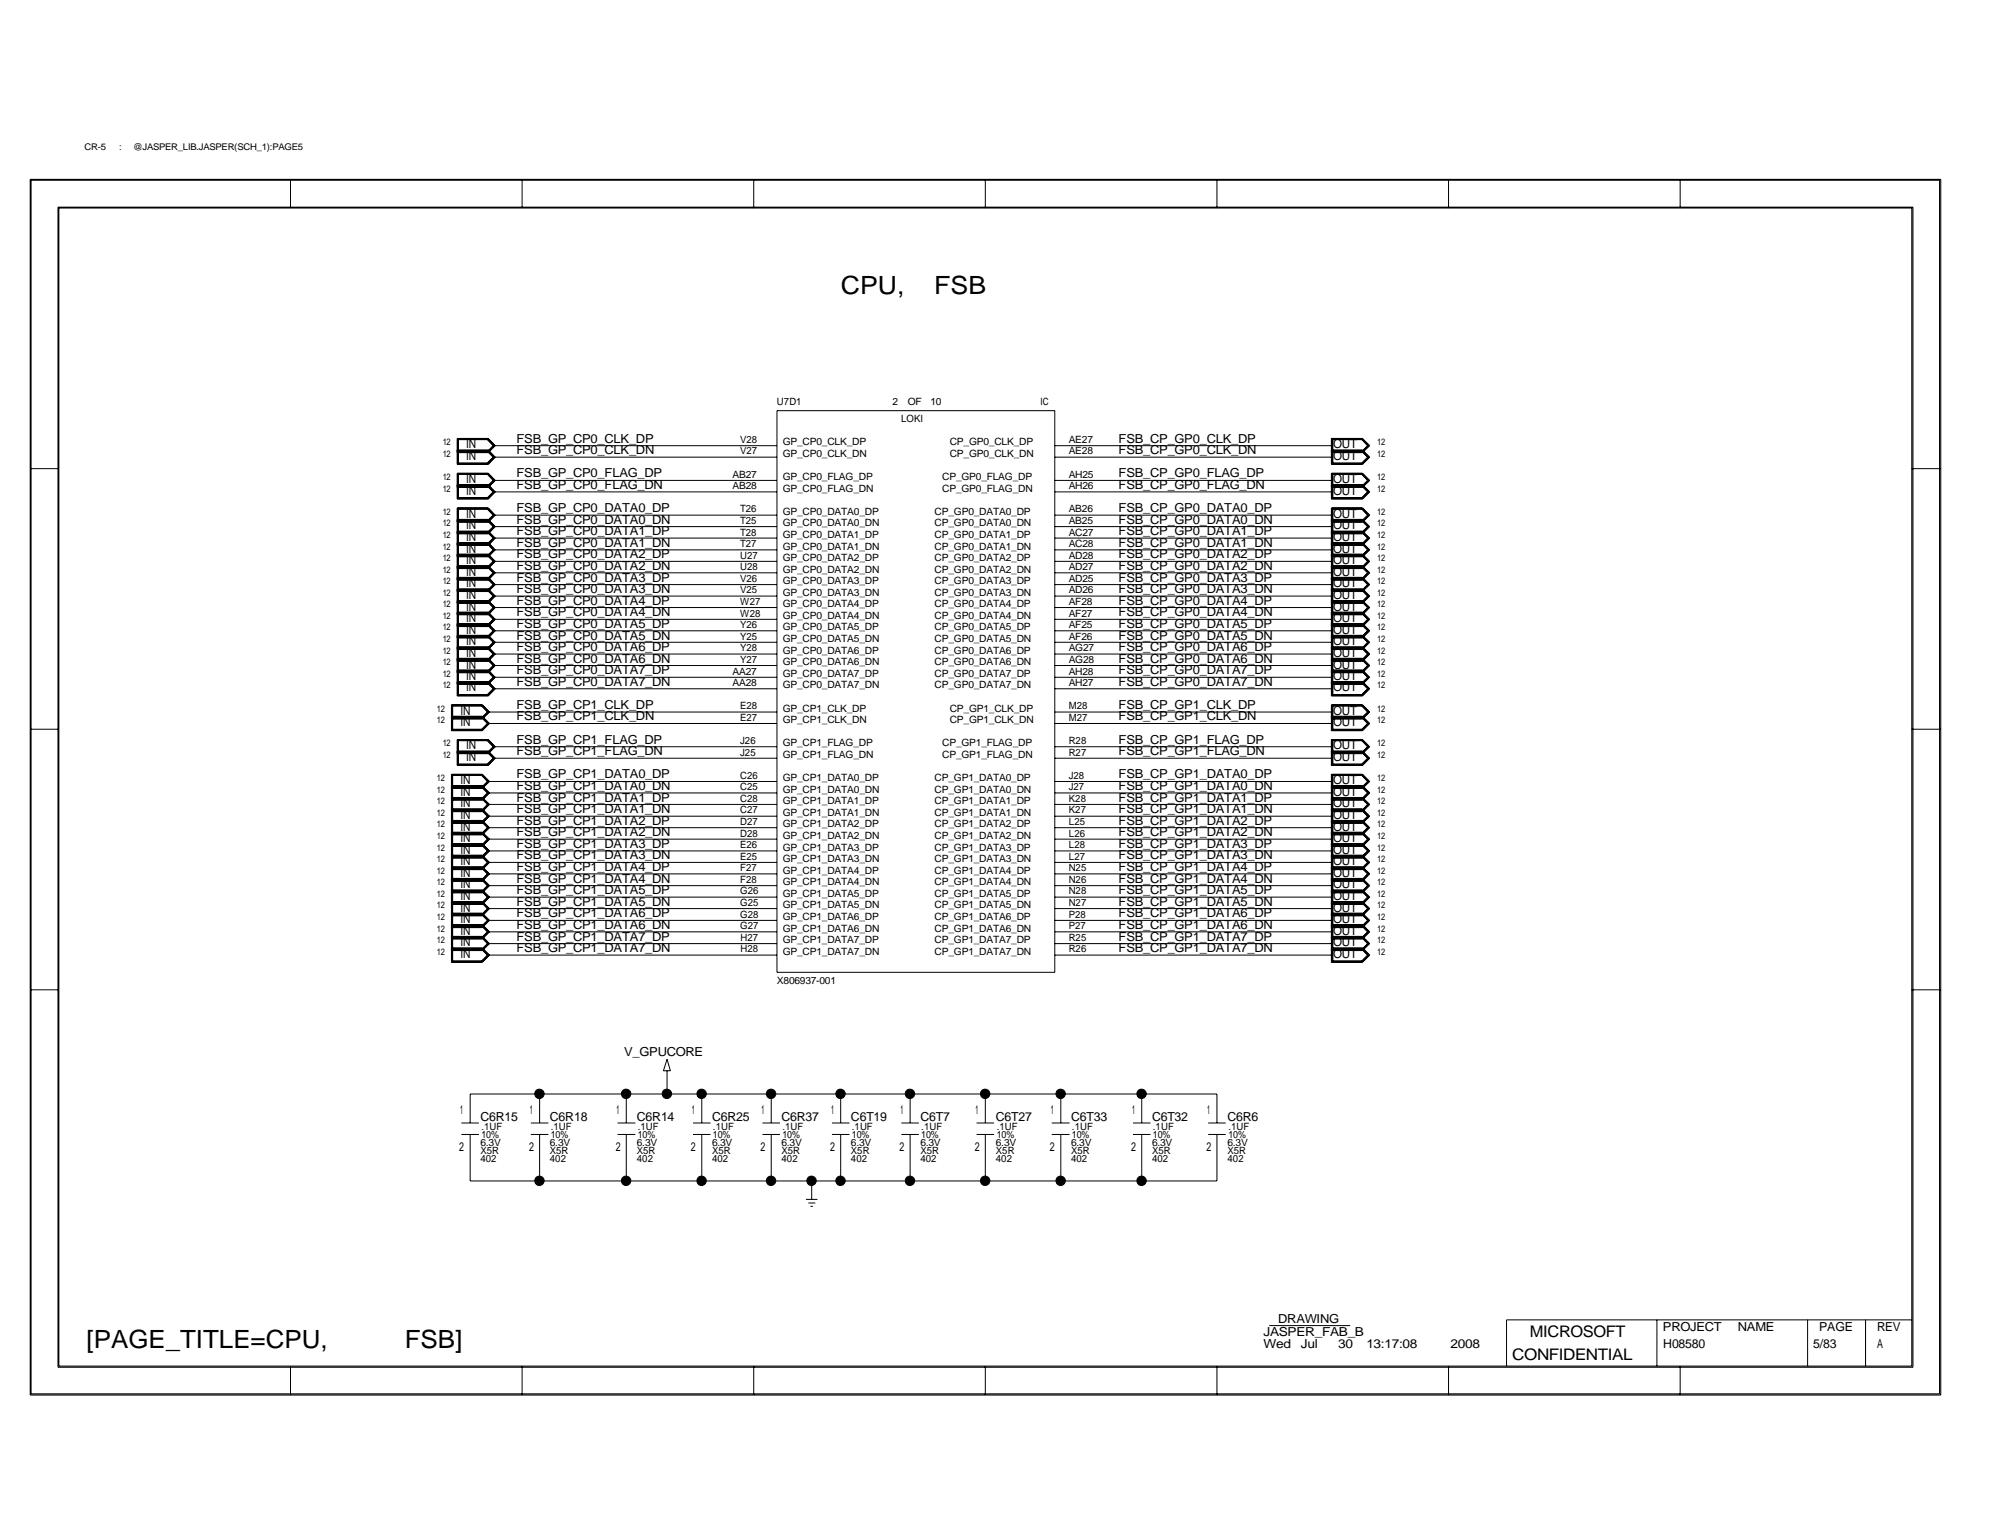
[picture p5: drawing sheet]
<svg xmlns="http://www.w3.org/2000/svg" width="279mm" height="216mm" viewBox="0 0 279 216" stroke-linecap="round" stroke-linejoin="round" font-family="sans-serif">
<g fill="none" stroke="#000" stroke-width=".14">
<path d="M4.2 25.1h267.9v170.5h-267.9zM4.4 25.3h267.5v170.1h-267.5zM8.1 29h260.1v162.7h-260.1zM8.3 29.2h259.7v162.3h-259.7zM40.7 25.1v4.1M73.2 25.1v4.1M105.7 25.1v4.1M138.1 25.1v4.1M170.6 25.1v4.1M203.1 25.1v4.1M235.5 25.1v4.1M108.9 57.6h39v78.7h-39z"/>
<path d="M4.2 65.7h4.1M64.1 63.1h4.4l.9 1-.9 1h-4.4v-3.6h4.4l.9 1-.9 1h-4.4M64.1 79.3h4.4l.9 1-.9 1h-4.4M64.1 73.2h4.4l.9-1-.9-1h-4.4v26.4h4.4l.9-1-.9-1.1h-4.4M64.1 67.9h4.4l.9 1.1-.9 1h-4.4v-3.7h4.4l.9 1.1-.9 .9h-4.4M64.1 72.8h4.4l.9 1-.9 1h-4.4M64.1 77.7h4.4l.9 1-.9 1h-4.4M64.1 76.1h4.4l.9 1-.9 1h-4.4M64.1 74.5h4.4l.9 .9-.9 1.1h-4.4M64.1 63.2h4.3l.9 .9-.9 .9h-4.3v-3.5h4.3l.9 1-.9 .9h-4.3M64.1 79.4h4.3l.9 .9-.9 1h-4.3M64.1 73.2h4.3l.9-1-.9-1h-4.3v26.3h4.3l.9-.9-.9-1h-4.3"/>
<path d="M64.1 68h4.3l.9 1-.9 .9h-4.3v-3.5h4.3l.9 1-.9 .9h-4.3M64.1 72.9h4.3l.9 .9-.9 1h-4.3M64.1 77.8h4.3l.9 .9-.9 .9h-4.3M64.1 76.1h4.3l.9 1-.9 .9h-4.3M64.1 74.5h4.3l.9 .9-.9 1h-4.3M64.2 63.2h4.2l.9 .9-.9 .9h-4.2v-3.4h4.2l.9 .9-.9 .8h-4.2M64.2 79.5h4.2l.9 .8-.9 .9h-4.2M64.2 73.1h4.2l.9-.9-.9-.9h-4.2v26.2h4.2l.9-.9-.9-.9h-4.2M64.2 68.1h4.2l.9 .9-.9 .8h-4.2v-3.3h4.2l.9 .9-.9 .8h-4.2M64.2 72.9h4.2l.9 .9-.9 .9h-4.2M64.2 77.8h4.2l.9 .9-.9 .9h-4.2M64.2 76.2h4.2l.9 .9-.9 .8h-4.2"/>
<path d="M64.2 74.6h4.2l.9 .8-.9 .9h-4.2M64.3 63.3h4M64.3 79.5h4M64.3 68.2h4M64.3 74.6h4M64.3 73h4M64.3 77.9h4M64.3 76.2h4M68.3 63.3l.8 .8M68.3 68.2l.8 .8M68.3 77.9l.8 .8M68.3 76.2l.8 .9"/>
<path d="M68.3 74.6l.8 .8M68.3 73l.8 .8M68.3 79.5l.8 .8M69.1 62.5l-.8-.9h-4v3.3h4l.8-.8M69.1 62.5h39.8M69.1 64.1h39.8M69.1 72.2l-.8-.8h-4v26h4l.8-.8M69.1 67.4l-.8-.9h-4v3.3h4l.8-.8M69.1 67.4h39.8M69.1 69h39.8M69.1 62.5l-.8 .8M69.1 67.4l-.8 .8"/>
<path d="M69.1 73.8h39.8M69.1 72.2l-.8 .8M69.1 72.2h39.8M69.1 78.7l-.8 .8M69.1 78.7h39.8M69.1 77.1l-.8 .8M69.1 77.1h39.8M69.1 75.4l-.8 .8M69.1 75.4h39.8M69.1 73.8l-.8 .8M147.9 62.5h39M147.9 64.1h39"/>
<path d="M147.9 67.4h39M147.9 69h39M147.9 73.8h39M147.9 72.2h39M147.9 78.7h39M147.9 77.1h39M147.9 75.4h39M186.6 63.1h4.4l1 1-1 1h-4.4v-3.6h4.4l1 1-1 1h-4.4M186.6 67.9h4.4l1 1.1-1 1h-4.4v-3.7h4.4l1 1.1-1 .9h-4.4M186.6 73.2h4.4l1-1-1-1h-4.4v26.4h4.4l1-1-1-1.1h-4.4M186.6 79.3h4.4l1 1-1 1h-4.4M186.6 72.8h4.4l1 1-1 1h-4.4"/>
<path d="M186.6 77.7h4.4l1 1-1 1h-4.4M186.6 76.1h4.4l1 1-1 1h-4.4M186.6 74.5h4.4l1 .9-1 1.1h-4.4M186.7 63.2h4.3l.9 .9-.9 .9h-4.3v-3.5h4.3l.9 1-.9 .9h-4.3M186.7 68h4.3l.9 1-.9 .9h-4.3v-3.5h4.3l.9 1-.9 .9h-4.3M186.7 73.2h4.3l.9-1-.9-1h-4.3v26.3h4.3l.9-.9-.9-1h-4.3M186.7 79.4h4.3l.9 .9-.9 1h-4.3M186.7 72.9h4.3l.9 .9-.9 1h-4.3M186.7 77.8h4.3l.9 .9-.9 .9h-4.3M186.7 76.1h4.3l.9 1-.9 .9h-4.3M186.7 74.5h4.3l.9 .9-.9 1h-4.3M186.8 63.2h4.1l.9 .9-.9 .9h-4.1v-3.4h4.1l.9 .9-.9 .8h-4.1"/>
<path d="M186.8 68.1h4.1l.9 .9-.9 .8h-4.1v-3.3h4.1l.9 .9-.9 .8h-4.1M186.8 73.1h4.1l.9-.9-.9-.9h-4.1v26.2h4.1l.9-.9-.9-.9h-4.1M186.8 79.5h4.1l.9 .8-.9 .9h-4.1M186.8 72.9h4.1l.9 .9-.9 .9h-4.1M186.8 77.8h4.1l.9 .9-.9 .9h-4.1M186.8 76.2h4.1l.9 .9-.9 .8h-4.1M186.8 74.6h4.1l.9 .8-.9 .9h-4.1M186.9 63.3h4M186.9 61.6h4l.8 .9-.8 .8 .8 .8-.8 .8h-4zM186.9 66.5h4l.8 .9-.8 .8 .8 .8-.8 .8h-4zM186.9 79.5h4M186.9 68.2h4"/>
<path d="M186.9 74.6h4M186.9 73h4M186.9 77.9h4M186.9 76.2h4M190.9 73l.8-.8-.8-.8h-4v26h4l.8-.8-.8-.8M190.9 79.5l.8 .8-.8 .9M190.9 73l.8 .8-.8 .8M190.9 74.6l.8 .8-.8 .8M190.9 76.2l.8 .9-.8 .8M190.9 77.9l.8 .8-.8 .8M268 65.7h4.1M64.1 82.5h4.4l.9 1.1-.9 1h-4.4"/>
<path d="M64.1 80.9h4.4l.9 1.1-.9 .9h-4.4M64.1 84.2h4.4l.9 1-.9 1h-4.4M64.1 85.8h4.4l.9 1-.9 1h-4.4M64.1 87.4h4.4l.9 1-.9 1.1h-4.4M64.1 90.7h4.4l.9 1-.9 1h-4.4M64.1 89.1h4.4l.9 .9-.9 1.1h-4.4M64.1 92.3h4.4l.9 1-.9 1h-4.4M64.1 93.9h4.4l.9 1.1-.9 .9h-4.4M64.1 82.6h4.3l.9 1-.9 .9h-4.3M64.1 81h4.3l.9 1-.9 .9h-4.3M64.1 84.2h4.3l.9 1-.9 .9h-4.3M64.1 85.9h4.3l.9 .9-.9 1h-4.3"/>
<path d="M64.1 87.5h4.3l.9 .9-.9 1h-4.3M64.1 90.8h4.3l.9 .9-.9 .9h-4.3M64.1 89.1h4.3l.9 .9-.9 1h-4.3M64.1 92.4h4.3l.9 .9-.9 .9h-4.3M64.1 94h4.3l.9 1-.9 .9h-4.3M64.2 82.7h4.2l.9 .9-.9 .9h-4.2M64.2 81.1h4.2l.9 .9-.9 .8h-4.2M64.2 84.3h4.2l.9 .9-.9 .9h-4.2M64.2 85.9h4.2l.9 .9-.9 .9h-4.2M64.2 87.5h4.2l.9 .9-.9 .9h-4.2M64.2 90.8h4.2l.9 .9-.9 .9h-4.2M64.2 89.2h4.2l.9 .8-.9 .9h-4.2"/>
<path d="M64.2 92.4h4.2l.9 .9-.9 .9h-4.2M64.2 94.1h4.2l.9 .9-.9 .8h-4.2M64.3 81.2h4M64.3 84.4h4M64.3 82.8h4M64.3 86h4M64.3 87.6h4M64.3 89.2h4M64.3 92.5h4M64.3 90.9h4M64.3 94.1h4M64.3 95.8h4"/>
<path d="M68.3 99.8l-.8-.8h-4v3.2h4l.8-.8M68.3 99.8h40.6M68.3 86l.8 .8M68.3 84.4l.8 .8M68.3 82.8l.8 .8M68.3 81.2l.8 .8M68.3 87.6l.8 .8M68.3 94.1l.8 .9M68.3 92.5l.8 .8M68.3 90.9l.8 .8M68.3 89.2l.8 .8M68.3 95.8l.8 .8"/>
<path d="M68.3 99.8l-.8 .8M69.1 80.3h39.8M69.1 83.6h39.8M69.1 82h39.8M69.1 85.2h39.8M69.1 86.8h39.8M69.1 88.4h39.8M69.1 91.7h39.8M69.1 90h39.8M69.1 93.3h39.8M69.1 95h39.8M69.1 96.6h39.8"/>
<path d="M69.1 80.3l-.8 .9M69.1 86.8l-.8 .8M69.1 85.2l-.8 .8M69.1 83.6l-.8 .8M69.1 82l-.8 .8M69.1 88.4l-.8 .8M69.1 95l-.8 .8M69.1 93.3l-.8 .8M69.1 91.7l-.8 .8M69.1 90l-.8 .9M147.9 80.3h39M147.9 83.6h39"/>
<path d="M147.9 82h39M147.9 85.2h39M147.9 86.8h39M147.9 88.4h39M147.9 91.7h39M147.9 90h39M147.9 93.3h39M147.9 95h39M147.9 96.6h39M147.9 99.8h39M186.6 82.5h4.4l1 1.1-1 1h-4.4M186.6 80.9h4.4l1 1.1-1 .9h-4.4"/>
<path d="M186.6 84.2h4.4l1 1-1 1h-4.4M186.6 85.8h4.4l1 1-1 1h-4.4M186.6 87.4h4.4l1 1-1 1.1h-4.4M186.6 90.7h4.4l1 1-1 1h-4.4M186.6 89.1h4.4l1 .9-1 1.1h-4.4M186.6 92.3h4.4l1 1-1 1h-4.4M186.6 93.9h4.4l1 1.1-1 .9h-4.4M186.7 82.6h4.3l.9 1-.9 .9h-4.3M186.7 81h4.3l.9 1-.9 .9h-4.3M186.7 84.2h4.3l.9 1-.9 .9h-4.3M186.7 85.9h4.3l.9 .9-.9 1h-4.3M186.7 87.5h4.3l.9 .9-.9 1h-4.3"/>
<path d="M186.7 90.8h4.3l.9 .9-.9 .9h-4.3M186.7 89.1h4.3l.9 .9-.9 1h-4.3M186.7 92.4h4.3l.9 .9-.9 .9h-4.3M186.7 94h4.3l.9 1-.9 .9h-4.3M186.8 82.7h4.1l.9 .9-.9 .9h-4.1M186.8 81.1h4.1l.9 .9-.9 .8h-4.1M186.8 84.3h4.1l.9 .9-.9 .9h-4.1M186.8 85.9h4.1l.9 .9-.9 .9h-4.1M186.8 87.5h4.1l.9 .9-.9 .9h-4.1M186.8 90.8h4.1l.9 .9-.9 .9h-4.1M186.8 89.2h4.1l.9 .8-.9 .9h-4.1M186.8 92.4h4.1l.9 .9-.9 .9h-4.1"/>
<path d="M186.8 94.1h4.1l.9 .9-.9 .8h-4.1M186.9 99h4l.8 .8-.8 .8 .8 .8-.8 .8h-4zM186.9 81.2h4M186.9 84.4h4M186.9 82.8h4M186.9 86h4M186.9 87.6h4M186.9 89.2h4M186.9 92.5h4M186.9 90.9h4M186.9 94.1h4M186.9 95.8h4"/>
<path d="M190.9 82.8l.8 .8-.8 .8M190.9 81.2l.8 .8-.8 .8M190.9 84.4l.8 .8-.8 .8M190.9 86l.8 .8-.8 .8M190.9 87.6l.8 .8-.8 .8M190.9 90.9l.8 .8-.8 .8M190.9 89.2l.8 .8-.8 .9M190.9 92.5l.8 .8-.8 .8M190.9 94.1l.8 .9-.8 .8M4.2 102.2h4.1M63.3 100.4h4.3l1 1-1 1h-4.3v-3.6h4.3l1 1-1 1h-4.3M63.3 110.5h4.3l1-.9-1-1.1h-4.3v26.4h4.3l1-1-1-1h-4.3"/>
<path d="M63.3 110.2h4.3l1 1-1 1h-4.3M63.3 111.8h4.3l1 1-1 1h-4.3M63.3 115h4.3l1 1-1 1.1h-4.3M63.3 113.4h4.3l1 1-1 1h-4.3M63.3 116.7h4.3l1 .9-1 1.1h-4.3M63.3 118.3h4.3l1 1-1 1h-4.3M63.3 119.9h4.3l1 1-1 1h-4.3M63.3 100.5h4.3l.9 .9-.9 1h-4.3v-3.6h4.3l.9 1-.9 1h-4.3M63.3 110.5h4.3l.9-.9-.9-1h-4.3v26.2h4.3l.9-.9-.9-.9h-4.3M63.3 110.2h4.3l.9 1-.9 .9h-4.3M63.3 111.8h4.3l.9 1-.9 .9h-4.3M63.3 115.1h4.3l.9 .9-.9 1h-4.3"/>
<path d="M63.3 113.5h4.3l.9 .9-.9 1h-4.3M63.3 116.7h4.3l.9 .9-.9 1h-4.3M63.3 118.3h4.3l.9 1-.9 .9h-4.3M63.3 120h4.3l.9 .9-.9 .9h-4.3M63.4 100.5h4.2l.9 .9-.9 .9h-4.2v-3.4h4.2l.9 .9-.9 .9h-4.2M63.4 110.4h4.2l.9-.8-.9-.9h-4.2v26.1h4.2l.9-.9-.9-.9h-4.2M63.4 110.3h4.2l.9 .9-.9 .9h-4.2M63.4 111.9h4.2l.9 .9-.9 .9h-4.2M63.4 115.1h4.2l.9 .9-.9 .9h-4.2M63.4 113.5h4.2l.9 .9-.9 .9h-4.2M63.4 116.8h4.2l.9 .8-.9 .9h-4.2M63.4 118.4h4.2l.9 .9-.9 .8h-4.2"/>
<path d="M63.5 100.6h4M63.5 110.4h4M63.5 112h4M63.5 113.6h4M63.5 116.8h4M63.5 115.2h4M63.5 118.5h4M64.1 105.3h4.4l.9 1-.9 1h-4.4v-3.6h4.4l.9 1-.9 1h-4.4M64.1 105.4h4.3l.9 .9-.9 .9h-4.3v-3.5h4.3l.9 1-.9 .9h-4.3M64.2 105.4h4.2l.9 .9-.9 .9h-4.2v-3.4h4.2l.9 .9-.9 .8h-4.2M64.3 105.5h4M67.5 100.6l.8 .8"/>
<path d="M67.5 110.4l.8 .8M67.5 112l.8 .8M67.5 113.6l.8 .8M67.5 115.2l.8 .8M67.5 116.8l.8 .8M67.5 118.5l.8 .8M68.3 101.4h40.6M68.3 109.6l-.8-.9h-4v26h4l.8-.8M68.3 109.6h40.6M68.3 111.2h40.6M68.3 112.8h40.6M68.3 116h40.6"/>
<path d="M68.3 114.4h40.6M68.3 117.6h40.6M68.3 119.3h40.6M68.3 105.5l.8 .8M68.3 109.6l-.8 .8M68.3 111.2l-.8 .8M68.3 112.8l-.8 .8M68.3 114.4l-.8 .8M68.3 116l-.8 .8M68.3 117.6l-.8 .9M68.3 119.3l-.8 .8M69.1 104.7l-.8-.9h-4v3.3h4l.8-.8"/>
<path d="M69.1 104.7h39.8M69.1 106.3h39.8M69.1 104.7l-.8 .8M147.9 101.4h39M147.9 104.7h39M147.9 106.3h39M147.9 109.6h39M147.9 111.2h39M147.9 112.8h39M147.9 116h39M147.9 114.4h39M147.9 117.6h39"/>
<path d="M147.9 119.3h39M186.6 100.4h4.4l1 1-1 1h-4.4v-3.6h4.4l1 1-1 1h-4.4M186.6 105.3h4.4l1 1-1 1h-4.4v-3.6h4.4l1 1-1 1h-4.4M186.6 110.5h4.4l1-.9-1-1.1h-4.4v26.4h4.4l1-1-1-1h-4.4M186.6 110.2h4.4l1 1-1 1h-4.4M186.6 111.8h4.4l1 1-1 1h-4.4M186.6 115h4.4l1 1-1 1.1h-4.4M186.6 113.4h4.4l1 1-1 1h-4.4M186.6 116.7h4.4l1 .9-1 1.1h-4.4M186.6 118.3h4.4l1 1-1 1h-4.4M186.6 119.9h4.4l1 1-1 1h-4.4M186.7 100.5h4.3l.9 .9-.9 1h-4.3v-3.6h4.3l.9 1-.9 1h-4.3"/>
<path d="M186.7 105.4h4.3l.9 .9-.9 .9h-4.3v-3.5h4.3l.9 1-.9 .9h-4.3M186.7 110.5h4.3l.9-.9-.9-1h-4.3v26.2h4.3l.9-.9-.9-.9h-4.3M186.7 110.2h4.3l.9 1-.9 .9h-4.3M186.7 111.8h4.3l.9 1-.9 .9h-4.3M186.7 115.1h4.3l.9 .9-.9 1h-4.3M186.7 113.5h4.3l.9 .9-.9 1h-4.3M186.7 116.7h4.3l.9 .9-.9 1h-4.3M186.7 118.3h4.3l.9 1-.9 .9h-4.3M186.7 120h4.3l.9 .9-.9 .9h-4.3M186.8 100.5h4.1l.9 .9-.9 .9h-4.1v-3.4h4.1l.9 .9-.9 .9h-4.1M186.8 105.4h4.1l.9 .9-.9 .9h-4.1v-3.4h4.1l.9 .9-.9 .8h-4.1M186.8 110.4h4.1l.9-.8-.9-.9h-4.1v26.1h4.1l.9-.9-.9-.9h-4.1"/>
<path d="M186.8 110.3h4.1l.9 .9-.9 .9h-4.1M186.8 111.9h4.1l.9 .9-.9 .9h-4.1M186.8 115.1h4.1l.9 .9-.9 .9h-4.1M186.8 113.5h4.1l.9 .9-.9 .9h-4.1M186.8 116.8h4.1l.9 .8-.9 .9h-4.1M186.8 118.4h4.1l.9 .9-.9 .8h-4.1M186.9 103.8h4l.8 .9-.8 .8 .8 .8-.8 .8h-4zM186.9 100.6h4M186.9 105.5h4M186.9 110.4h4M186.9 112h4M186.9 113.6h4"/>
<path d="M186.9 116.8h4M186.9 115.2h4M186.9 118.5h4M190.9 110.4l.8-.8-.8-.9h-4v26h4l.8-.8-.8-.8M190.9 110.4l.8 .8-.8 .8M190.9 112l.8 .8-.8 .8M190.9 115.2l.8 .8-.8 .8M190.9 113.6l.8 .8-.8 .8M190.9 116.8l.8 .8-.8 .9M190.9 118.5l.8 .8-.8 .8M268 102.2h4.1M4.2 138.8h4.1"/>
<path d="M63.3 123.1h4.3l1 1.1-1 1h-4.3M63.3 121.5h4.3l1 1-1 1h-4.3M63.3 124.8h4.3l1 1-1 1h-4.3M63.3 126.4h4.3l1 1-1 1h-4.3M63.3 128h4.3l1 1-1 1h-4.3M63.3 129.6h4.3l1 1-1 1.1h-4.3M63.3 131.3h4.3l1 1-1 1h-4.3M63.3 123.2h4.3l.9 1-.9 .9h-4.3M63.3 121.6h4.3l.9 .9-.9 1h-4.3M63.3 124.8h4.3l.9 1-.9 .9h-4.3M63.3 126.4h4.3l.9 1-.9 1h-4.3M63.3 128.1h4.3l.9 .9-.9 1h-4.3"/>
<path d="M63.3 129.7h4.3l.9 .9-.9 1h-4.3M63.3 131.3h4.3l.9 1-.9 .9h-4.3M63.4 120h4.2l.9 .9-.9 .9h-4.2M63.4 123.3h4.2l.9 .9-.9 .8h-4.2M63.4 121.7h4.2l.9 .8-.9 .9h-4.2M63.4 124.9h4.2l.9 .9-.9 .9h-4.2M63.4 126.5h4.2l.9 .9-.9 .9h-4.2M63.4 128.1h4.2l.9 .9-.9 .9h-4.2M63.4 129.8h4.2l.9 .8-.9 .9h-4.2M63.4 131.4h4.2l.9 .9-.9 .8h-4.2M63.5 120.1h4M63.5 121.7h4"/>
<path d="M63.5 125h4M63.5 123.4h4M63.5 126.6h4M63.5 128.2h4M63.5 129.8h4M63.5 131.4h4M63.5 133.1h4M67.5 120.1l.8 .8M67.5 121.7l.8 .8M67.5 123.4l.8 .8M67.5 125l.8 .8M67.5 128.2l.8 .8"/>
<path d="M67.5 126.6l.8 .8M67.5 129.8l.8 .8M67.5 131.4l.8 .9M67.5 133.1l.8 .8M68.3 120.9h40.6M68.3 124.2h40.6M68.3 122.5h40.6M68.3 125.8h40.6M68.3 127.4h40.6M68.3 129h40.6M68.3 130.6h40.6M68.3 132.3h40.6"/>
<path d="M68.3 133.9h40.6M68.3 120.9l-.8 .8M68.3 122.5l-.8 .9M68.3 124.2l-.8 .8M68.3 125.8l-.8 .8M68.3 129l-.8 .8M68.3 127.4l-.8 .8M68.3 130.6l-.8 .8M68.3 132.3l-.8 .8M147.9 120.9h39M147.9 124.2h39M147.9 122.5h39"/>
<path d="M147.9 125.8h39M147.9 127.4h39M147.9 129h39M147.9 130.6h39M147.9 132.3h39M147.9 133.9h39M186.6 123.1h4.4l1 1.1-1 1h-4.4M186.6 121.5h4.4l1 1-1 1h-4.4M186.6 124.8h4.4l1 1-1 1h-4.4M186.6 126.4h4.4l1 1-1 1h-4.4M186.6 128h4.4l1 1-1 1h-4.4M186.6 129.6h4.4l1 1-1 1.1h-4.4"/>
<path d="M186.6 131.3h4.4l1 1-1 1h-4.4M186.7 123.2h4.3l.9 1-.9 .9h-4.3M186.7 121.6h4.3l.9 .9-.9 1h-4.3M186.7 124.8h4.3l.9 1-.9 .9h-4.3M186.7 126.4h4.3l.9 1-.9 1h-4.3M186.7 128.1h4.3l.9 .9-.9 1h-4.3M186.7 129.7h4.3l.9 .9-.9 1h-4.3M186.7 131.3h4.3l.9 1-.9 .9h-4.3M186.8 120h4.1l.9 .9-.9 .9h-4.1M186.8 123.3h4.1l.9 .9-.9 .8h-4.1M186.8 121.7h4.1l.9 .8-.9 .9h-4.1M186.8 124.9h4.1l.9 .9-.9 .9h-4.1"/>
<path d="M186.8 126.5h4.1l.9 .9-.9 .9h-4.1M186.8 128.1h4.1l.9 .9-.9 .9h-4.1M186.8 129.8h4.1l.9 .8-.9 .9h-4.1M186.8 131.4h4.1l.9 .9-.9 .8h-4.1M186.9 120.1h4M186.9 121.7h4M186.9 125h4M186.9 123.4h4M186.9 126.6h4M186.9 128.2h4M186.9 129.8h4M186.9 131.4h4"/>
<path d="M186.9 133.1h4M190.9 120.1l.8 .8-.8 .8M190.9 123.4l.8 .8-.8 .8M190.9 121.7l.8 .8-.8 .9M190.9 125l.8 .8-.8 .8M190.9 126.6l.8 .8-.8 .8M190.9 128.2l.8 .8-.8 .8M190.9 129.8l.8 .8-.8 .8M190.9 131.4l.8 .9-.8 .8M268 138.8h4.1M64.7 159h2.4M64.7 157.4h2.4"/>
<path d="M65.9 157.4v-4h104.7v4M65.9 159v6.6h104.7v-6.6M74.4 159h2.5M74.4 157.4h2.5M75.6 153.4v4M75.6 159v6.6M86.6 159h2.5M86.6 157.4h2.5M87.8 153.4v4M87.8 159v6.6M93.5 148.5l.5 1.6h-1zM93.5 150.1v3.3"/>
<path d="M97.2 159h2.4M97.2 157.4h2.4M98.4 153.4v4M98.4 159v6.6M106.9 159h2.4M106.9 157.4h2.4M108.1 153.4v4M108.1 159v6.6M116.6 159h2.5M116.6 157.4h2.5M117.9 153.4v4M117.9 159v6.6"/>
<path d="M126.4 159h2.4M126.4 157.4h2.4M127.6 153.4v4M127.6 159v6.6M136.9 159h2.5M136.9 157.4h2.5M138.1 153.4v4M138.1 159v6.6M147.4 159h2.5M147.4 157.4h2.5M148.7 153.4v4M148.7 159v6.6"/>
<path d="M158.8 159h2.5M158.8 157.4h2.5M160.1 153.4v4M160.1 159v6.6M169.4 159h2.4M169.4 157.4h2.4M113 168.1h1.6M113.3 168.7h1M113.6 169.1h.4M113.8 165.6v2.5M40.7 191.5v4.1M73.2 191.5v4.1"/>
<path d="M105.7 191.5v4.1M138.1 191.5v4.1M170.6 191.5v4.1M177.9 185.8h11.4M203.1 191.5v4.1M232.3 185v6.5M235.5 191.5v4.1M253.4 185v6.5M261.5 185v6.5M268 185h-56.8v6.5"/>
<circle cx="75.6" cy="153.4" r=".66"/>
<circle cx="87.8" cy="153.4" r=".66"/>
<circle cx="93.5" cy="153.4" r=".66"/>
<circle cx="98.4" cy="153.4" r=".66"/>
<circle cx="108.1" cy="153.4" r=".66"/>
<circle cx="117.8" cy="153.4" r=".66"/>
<circle cx="127.6" cy="153.4" r=".66"/>
<circle cx="138.1" cy="153.4" r=".66"/>
<circle cx="148.7" cy="153.4" r=".66"/>
<circle cx="160" cy="153.4" r=".66"/>
<circle cx="75.6" cy="165.5" r=".66"/>
<circle cx="87.8" cy="165.5" r=".66"/>
<circle cx="98.4" cy="165.5" r=".66"/>
<circle cx="108.1" cy="165.5" r=".66"/>
<circle cx="113.8" cy="165.5" r=".66"/>
<circle cx="117.8" cy="165.5" r=".66"/>
<circle cx="127.6" cy="165.5" r=".66"/>
<circle cx="138.1" cy="165.5" r=".66"/>
<circle cx="148.7" cy="165.5" r=".66"/>
<circle cx="160" cy="165.5" r=".66"/>
</g>
<g fill="#000">
<circle cx="75.6" cy="153.4" r=".66"/>
<circle cx="87.8" cy="153.4" r=".66"/>
<circle cx="93.5" cy="153.4" r=".66"/>
<circle cx="98.4" cy="153.4" r=".66"/>
<circle cx="108.1" cy="153.4" r=".66"/>
<circle cx="117.8" cy="153.4" r=".66"/>
<circle cx="127.6" cy="153.4" r=".66"/>
<circle cx="138.1" cy="153.4" r=".66"/>
<circle cx="148.7" cy="153.4" r=".66"/>
<circle cx="160" cy="153.4" r=".66"/>
<circle cx="75.6" cy="165.5" r=".66"/>
<circle cx="87.8" cy="165.5" r=".66"/>
<circle cx="98.4" cy="165.5" r=".66"/>
<circle cx="108.1" cy="165.5" r=".66"/>
<circle cx="113.8" cy="165.5" r=".66"/>
<circle cx="117.8" cy="165.5" r=".66"/>
<circle cx="127.6" cy="165.5" r=".66"/>
<circle cx="138.1" cy="165.5" r=".66"/>
<circle cx="148.7" cy="165.5" r=".66"/>
<circle cx="160" cy="165.5" r=".66"/>
</g>
<g font-size="3.5">
<text x="117.9" y="41.3">CPU,</text>
<text x="131" y="41.3">FSB</text>
<text x="12.1" y="189">[PAGE_TITLE=CPU,</text>
<text x="56.8" y="189">FSB]</text>
</g>
<g font-size="2.2">
<text x="212" y="190.7">CONFIDENTIAL</text>
<text x="214.5" y="187.4">MICROSOFT</text>
</g>
<g font-size="1.7">
<text x="65.4" y="64.5">IN</text>
<text x="65.4" y="62.9">IN</text>
<text x="72.4" y="63.7">FSB_GP_CP0_CLK_DN</text>
<text x="72.4" y="62.1">FSB_GP_CP0_CLK_DP</text>
<text x="156.8" y="63.7">FSB_CP_GP0_CLK_DN</text>
<text x="156.8" y="62.1">FSB_CP_GP0_CLK_DP</text>
<text x="186.9" y="64.5">OUT</text>
<text x="186.9" y="62.9">OUT</text>
<text x="65.4" y="69.3">IN</text>
<text x="65.4" y="67.7">IN</text>
<text x="72.4" y="66.9">FSB_GP_CP0_FLAG_DP</text>
<text x="72.4" y="68.5">FSB_GP_CP0_FLAG_DN</text>
<text x="72.4" y="71.8">FSB_GP_CP0_DATA0_DP</text>
<text x="156.8" y="68.5">FSB_CP_GP0_FLAG_DN</text>
<text x="156.8" y="66.9">FSB_CP_GP0_FLAG_DP</text>
<text x="156.8" y="71.8">FSB_CP_GP0_DATA0_DP</text>
<text x="186.9" y="69.3">OUT</text>
<text x="186.9" y="67.7">OUT</text>
<text x="65.4" y="74.2">IN</text>
<text x="65.4" y="75.9">IN</text>
<text x="65.4" y="77.5">IN</text>
<text x="65.4" y="72.6">IN</text>
<text x="72.4" y="73.4">FSB_GP_CP0_DATA0_DN</text>
<text x="72.4" y="76.7">FSB_GP_CP0_DATA1_DN</text>
<text x="72.4" y="75.1">FSB_GP_CP0_DATA1_DP</text>
<text x="156.8" y="75.1">FSB_CP_GP0_DATA1_DP</text>
<text x="156.8" y="73.4">FSB_CP_GP0_DATA0_DN</text>
<text x="156.8" y="76.7">FSB_CP_GP0_DATA1_DN</text>
<text x="186.9" y="77.5">OUT</text>
<text x="186.9" y="75.9">OUT</text>
<text x="186.9" y="72.6">OUT</text>
<text x="186.9" y="74.2">OUT</text>
<text x="65.4" y="82.3">IN</text>
<text x="65.4" y="84">IN</text>
<text x="65.4" y="80.7">IN</text>
<text x="65.4" y="79.1">IN</text>
<text x="72.4" y="83.1">FSB_GP_CP0_DATA3_DN</text>
<text x="72.4" y="79.9">FSB_GP_CP0_DATA2_DN</text>
<text x="72.4" y="78.3">FSB_GP_CP0_DATA2_DP</text>
<text x="72.4" y="81.5">FSB_GP_CP0_DATA3_DP</text>
<text x="156.8" y="78.3">FSB_CP_GP0_DATA2_DP</text>
<text x="156.8" y="79.9">FSB_CP_GP0_DATA2_DN</text>
<text x="156.8" y="81.5">FSB_CP_GP0_DATA3_DP</text>
<text x="156.8" y="83.1">FSB_CP_GP0_DATA3_DN</text>
<text x="186.9" y="79.1">OUT</text>
<text x="186.9" y="82.3">OUT</text>
<text x="186.9" y="84">OUT</text>
<text x="186.9" y="80.7">OUT</text>
<text x="65.4" y="88.9">IN</text>
<text x="65.4" y="85.6">IN</text>
<text x="65.4" y="87.2">IN</text>
<text x="72.4" y="86.4">FSB_GP_CP0_DATA4_DN</text>
<text x="72.4" y="84.8">FSB_GP_CP0_DATA4_DP</text>
<text x="72.4" y="89.7">FSB_GP_CP0_DATA5_DN</text>
<text x="72.4" y="88">FSB_GP_CP0_DATA5_DP</text>
<text x="156.8" y="89.7">FSB_CP_GP0_DATA5_DN</text>
<text x="156.8" y="88">FSB_CP_GP0_DATA5_DP</text>
<text x="156.8" y="86.4">FSB_CP_GP0_DATA4_DN</text>
<text x="156.8" y="84.8">FSB_CP_GP0_DATA4_DP</text>
<text x="186.9" y="88.9">OUT</text>
<text x="186.9" y="87.2">OUT</text>
<text x="186.9" y="85.6">OUT</text>
<text x="65.4" y="90.5">IN</text>
<text x="65.4" y="92.1">IN</text>
<text x="65.4" y="93.7">IN</text>
<text x="65.4" y="95.3">IN</text>
<text x="72.4" y="91.3">FSB_GP_CP0_DATA6_DP</text>
<text x="72.4" y="92.9">FSB_GP_CP0_DATA6_DN</text>
<text x="72.4" y="94.5">FSB_GP_CP0_DATA7_DP</text>
<text x="156.8" y="94.5">FSB_CP_GP0_DATA7_DP</text>
<text x="156.8" y="92.9">FSB_CP_GP0_DATA6_DN</text>
<text x="156.8" y="91.3">FSB_CP_GP0_DATA6_DP</text>
<text x="186.9" y="95.3">OUT</text>
<text x="186.9" y="93.7">OUT</text>
<text x="186.9" y="90.5">OUT</text>
<text x="186.9" y="92.1">OUT</text>
<text x="64.6" y="100.2">IN</text>
<text x="64.6" y="101.8">IN</text>
<text x="65.4" y="96.9">IN</text>
<text x="72.4" y="99.4">FSB_GP_CP1_CLK_DP</text>
<text x="72.4" y="101">FSB_GP_CP1_CLK_DN</text>
<text x="72.4" y="96.1">FSB_GP_CP0_DATA7_DN</text>
<text x="156.8" y="101">FSB_CP_GP1_CLK_DN</text>
<text x="156.8" y="99.4">FSB_CP_GP1_CLK_DP</text>
<text x="156.8" y="96.1">FSB_CP_GP0_DATA7_DN</text>
<text x="186.9" y="101.8">OUT</text>
<text x="186.9" y="100.2">OUT</text>
<text x="186.9" y="96.9">OUT</text>
<text x="65.4" y="106.7">IN</text>
<text x="65.4" y="105.1">IN</text>
<text x="72.4" y="105.9">FSB_GP_CP1_FLAG_DN</text>
<text x="72.4" y="104.3">FSB_GP_CP1_FLAG_DP</text>
<text x="156.8" y="105.9">FSB_CP_GP1_FLAG_DN</text>
<text x="156.8" y="104.3">FSB_CP_GP1_FLAG_DP</text>
<text x="186.9" y="106.7">OUT</text>
<text x="186.9" y="105.1">OUT</text>
<text x="64.6" y="113.2">IN</text>
<text x="64.6" y="111.5">IN</text>
<text x="64.6" y="109.9">IN</text>
<text x="72.4" y="112.4">FSB_GP_CP1_DATA1_DP</text>
<text x="72.4" y="110.7">FSB_GP_CP1_DATA0_DN</text>
<text x="72.4" y="109.1">FSB_GP_CP1_DATA0_DP</text>
<text x="156.8" y="112.4">FSB_CP_GP1_DATA1_DP</text>
<text x="156.8" y="110.7">FSB_CP_GP1_DATA0_DN</text>
<text x="156.8" y="109.1">FSB_CP_GP1_DATA0_DP</text>
<text x="186.9" y="113.2">OUT</text>
<text x="186.9" y="111.5">OUT</text>
<text x="186.9" y="109.9">OUT</text>
<text x="64.6" y="119.7">IN</text>
<text x="64.6" y="118.1">IN</text>
<text x="64.6" y="116.5">IN</text>
<text x="64.6" y="114.8">IN</text>
<text x="72.4" y="118.9">FSB_GP_CP1_DATA3_DP</text>
<text x="72.4" y="117.3">FSB_GP_CP1_DATA2_DN</text>
<text x="72.4" y="115.6">FSB_GP_CP1_DATA2_DP</text>
<text x="72.4" y="114">FSB_GP_CP1_DATA1_DN</text>
<text x="156.8" y="118.9">FSB_CP_GP1_DATA3_DP</text>
<text x="156.8" y="117.3">FSB_CP_GP1_DATA2_DN</text>
<text x="156.8" y="115.6">FSB_CP_GP1_DATA2_DP</text>
<text x="156.8" y="114">FSB_CP_GP1_DATA1_DN</text>
<text x="186.9" y="119.7">OUT</text>
<text x="186.9" y="118.1">OUT</text>
<text x="186.9" y="114.8">OUT</text>
<text x="186.9" y="116.5">OUT</text>
<text x="64.6" y="124.5">IN</text>
<text x="64.6" y="122.9">IN</text>
<text x="64.6" y="121.3">IN</text>
<text x="72.4" y="125.3">FSB_GP_CP1_DATA5_DP</text>
<text x="72.4" y="123.7">FSB_GP_CP1_DATA4_DN</text>
<text x="72.4" y="122.1">FSB_GP_CP1_DATA4_DP</text>
<text x="72.4" y="120.5">FSB_GP_CP1_DATA3_DN</text>
<text x="156.8" y="125.3">FSB_CP_GP1_DATA5_DP</text>
<text x="156.8" y="123.7">FSB_CP_GP1_DATA4_DN</text>
<text x="156.8" y="122.1">FSB_CP_GP1_DATA4_DP</text>
<text x="156.8" y="120.5">FSB_CP_GP1_DATA3_DN</text>
<text x="186.9" y="122.9">OUT</text>
<text x="186.9" y="124.5">OUT</text>
<text x="186.9" y="121.3">OUT</text>
<text x="64.6" y="131.1">IN</text>
<text x="64.6" y="127.8">IN</text>
<text x="64.6" y="129.4">IN</text>
<text x="64.6" y="126.2">IN</text>
<text x="72.4" y="130.2">FSB_GP_CP1_DATA6_DN</text>
<text x="72.4" y="128.6">FSB_GP_CP1_DATA6_DP</text>
<text x="72.4" y="127">FSB_GP_CP1_DATA5_DN</text>
<text x="72.4" y="131.9">FSB_GP_CP1_DATA7_DP</text>
<text x="156.8" y="131.9">FSB_CP_GP1_DATA7_DP</text>
<text x="156.8" y="130.2">FSB_CP_GP1_DATA6_DN</text>
<text x="156.8" y="128.6">FSB_CP_GP1_DATA6_DP</text>
<text x="156.8" y="127">FSB_CP_GP1_DATA5_DN</text>
<text x="186.9" y="131.1">OUT</text>
<text x="186.9" y="129.4">OUT</text>
<text x="186.9" y="127.8">OUT</text>
<text x="186.9" y="126.2">OUT</text>
<text x="64.6" y="134.3">IN</text>
<text x="64.6" y="132.7">IN</text>
<text x="72.4" y="133.5">FSB_GP_CP1_DATA7_DN</text>
<text x="156.8" y="133.5">FSB_CP_GP1_DATA7_DN</text>
<text x="186.9" y="134.3">OUT</text>
<text x="186.9" y="132.7">OUT</text>
<text x="87.5" y="148">V_GPUCORE</text>
<text x="64.4" y="161.4">2</text>
<text x="64.5" y="156.2">1</text>
<text x="67.4" y="157.2">C6R15</text>
<text x="74.2" y="161.4">2</text>
<text x="74.3" y="156.2">1</text>
<text x="77.1" y="157.2">C6R18</text>
<text x="86.3" y="161.4">2</text>
<text x="86.4" y="156.2">1</text>
<text x="89.3" y="157.2">C6R14</text>
<text x="96.9" y="161.4">2</text>
<text x="97" y="156.2">1</text>
<text x="99.8" y="157.2">C6R25</text>
<text x="106.6" y="161.4">2</text>
<text x="106.8" y="156.2">1</text>
<text x="109.6" y="157.2">C6R37</text>
<text x="116.4" y="161.4">2</text>
<text x="116.5" y="156.2">1</text>
<text x="119.3" y="157.2">C6T19</text>
<text x="126.1" y="161.4">2</text>
<text x="126.2" y="156.2">1</text>
<text x="129" y="157.2">C6T7</text>
<text x="136.7" y="161.4">2</text>
<text x="136.8" y="156.2">1</text>
<text x="139.6" y="157.2">C6T27</text>
<text x="147.2" y="161.4">2</text>
<text x="147.3" y="156.2">1</text>
<text x="150.2" y="157.2">C6T33</text>
<text x="158.6" y="161.4">2</text>
<text x="158.7" y="156.2">1</text>
<text x="161.5" y="157.2">C6T32</text>
<text x="169.1" y="161.4">2</text>
<text x="169.2" y="156.2">1</text>
<text x="172.1" y="157.2">C6R6</text>
<text x="179.2" y="185.4">DRAWING</text>
<text x="177.1" y="189">Wed</text>
<text x="177.1" y="187.4">JASPER_FAB_B</text>
<text x="182.4" y="189">Jul</text>
<text x="187.6" y="189">30</text>
<text x="191.6" y="189">13:17:08</text>
<text x="203.4" y="189">2008</text>
<text x="233.1" y="186.6">PROJECT</text>
<text x="233.2" y="189">H08580</text>
<text x="243.6" y="186.6">NAME</text>
<text x="254.2" y="189">5/83</text>
<text x="255" y="186.6">PAGE</text>
<text x="263.1" y="189">A</text>
<text x="263.1" y="186.6">REV</text>
</g>
<g font-size="1.4">
<text x="108.9" y="56.7">U7D1</text>
<text x="125.1" y="56.7">2</text>
<text x="126.3" y="59.2">LOKI</text>
<text x="127.3" y="56.7">OF</text>
<text x="130.4" y="56.7">10</text>
<text x="145.9" y="56.7">IC</text>
<text x="103.8" y="63.7">V27</text>
<text x="103.8" y="62.1">V28</text>
<text x="109.7" y="64.1">GP_CP0_CLK_DN</text>
<text x="109.7" y="62.4">GP_CP0_CLK_DP</text>
<text x="133.1" y="64.1">CP_GP0_CLK_DN</text>
<text x="133.1" y="62.4">CP_GP0_CLK_DP</text>
<text x="149.8" y="63.7">AE28</text>
<text x="149.8" y="62.1">AE27</text>
<text x="102.7" y="68.6">AB28</text>
<text x="102.7" y="67">AB27</text>
<text x="103.8" y="71.8">T26</text>
<text x="109.7" y="67.3">GP_CP0_FLAG_DP</text>
<text x="109.7" y="68.9">GP_CP0_FLAG_DN</text>
<text x="132.1" y="68.9">CP_GP0_FLAG_DN</text>
<text x="132.1" y="67.3">CP_GP0_FLAG_DP</text>
<text x="149.8" y="71.8">AB26</text>
<text x="149.8" y="68.6">AH26</text>
<text x="149.8" y="67">AH25</text>
<text x="103.8" y="73.4">T25</text>
<text x="103.8" y="76.7">T27</text>
<text x="103.8" y="75.1">T28</text>
<text x="109.7" y="73.8">GP_CP0_DATA0_DN</text>
<text x="109.7" y="77">GP_CP0_DATA1_DN</text>
<text x="109.7" y="75.4">GP_CP0_DATA1_DP</text>
<text x="109.7" y="72.2">GP_CP0_DATA0_DP</text>
<text x="131" y="75.4">CP_GP0_DATA1_DP</text>
<text x="131" y="72.2">CP_GP0_DATA0_DP</text>
<text x="131" y="73.8">CP_GP0_DATA0_DN</text>
<text x="131" y="77">CP_GP0_DATA1_DN</text>
<text x="149.8" y="73.4">AB25</text>
<text x="149.8" y="76.7">AC28</text>
<text x="149.8" y="75.1">AC27</text>
<text x="103.8" y="80">U28</text>
<text x="103.8" y="78.3">U27</text>
<text x="103.8" y="83.2">V25</text>
<text x="103.8" y="81.6">V26</text>
<text x="109.7" y="83.5">GP_CP0_DATA3_DN</text>
<text x="109.7" y="80.3">GP_CP0_DATA2_DN</text>
<text x="109.7" y="78.7">GP_CP0_DATA2_DP</text>
<text x="109.7" y="81.9">GP_CP0_DATA3_DP</text>
<text x="131" y="78.7">CP_GP0_DATA2_DP</text>
<text x="131" y="80.3">CP_GP0_DATA2_DN</text>
<text x="131" y="81.9">CP_GP0_DATA3_DP</text>
<text x="131" y="83.5">CP_GP0_DATA3_DN</text>
<text x="149.8" y="80">AD27</text>
<text x="149.8" y="78.3">AD28</text>
<text x="149.8" y="83.2">AD26</text>
<text x="149.8" y="81.6">AD25</text>
<text x="103.8" y="86.4">W28</text>
<text x="103.8" y="84.8">W27</text>
<text x="103.8" y="89.7">Y25</text>
<text x="103.8" y="88.1">Y26</text>
<text x="109.7" y="86.8">GP_CP0_DATA4_DN</text>
<text x="109.7" y="85.1">GP_CP0_DATA4_DP</text>
<text x="109.7" y="88.4">GP_CP0_DATA5_DP</text>
<text x="131" y="88.4">CP_GP0_DATA5_DP</text>
<text x="131" y="86.8">CP_GP0_DATA4_DN</text>
<text x="131" y="85.1">CP_GP0_DATA4_DP</text>
<text x="149.8" y="86.4">AF27</text>
<text x="149.8" y="84.8">AF28</text>
<text x="149.8" y="89.7">AF26</text>
<text x="149.8" y="88.1">AF25</text>
<text x="102.7" y="94.6">AA27</text>
<text x="103.8" y="92.9">Y27</text>
<text x="103.8" y="91.3">Y28</text>
<text x="109.7" y="90">GP_CP0_DATA5_DN</text>
<text x="109.7" y="91.7">GP_CP0_DATA6_DP</text>
<text x="109.7" y="93.3">GP_CP0_DATA6_DN</text>
<text x="109.7" y="94.9">GP_CP0_DATA7_DP</text>
<text x="131" y="94.9">CP_GP0_DATA7_DP</text>
<text x="131" y="93.3">CP_GP0_DATA6_DN</text>
<text x="131" y="91.7">CP_GP0_DATA6_DP</text>
<text x="131" y="90">CP_GP0_DATA5_DN</text>
<text x="149.8" y="92.9">AG28</text>
<text x="149.8" y="91.3">AG27</text>
<text x="149.8" y="94.6">AH28</text>
<text x="102.7" y="96.2">AA28</text>
<text x="103.8" y="101">E27</text>
<text x="103.8" y="99.4">E28</text>
<text x="109.7" y="99.8">GP_CP1_CLK_DP</text>
<text x="109.7" y="101.4">GP_CP1_CLK_DN</text>
<text x="109.7" y="96.5">GP_CP0_DATA7_DN</text>
<text x="131" y="96.5">CP_GP0_DATA7_DN</text>
<text x="133.1" y="101.4">CP_GP1_CLK_DN</text>
<text x="133.1" y="99.8">CP_GP1_CLK_DP</text>
<text x="149.8" y="96.2">AH27</text>
<text x="149.8" y="101">M27</text>
<text x="149.8" y="99.4">M28</text>
<text x="103.8" y="105.9">J25</text>
<text x="103.8" y="104.3">J26</text>
<text x="109.7" y="106.3">GP_CP1_FLAG_DN</text>
<text x="109.7" y="104.6">GP_CP1_FLAG_DP</text>
<text x="132.1" y="106.3">CP_GP1_FLAG_DN</text>
<text x="132.1" y="104.6">CP_GP1_FLAG_DP</text>
<text x="149.8" y="105.9">R27</text>
<text x="149.8" y="104.3">R28</text>
<text x="103.8" y="110.8">C25</text>
<text x="103.8" y="109.2">C26</text>
<text x="103.8" y="112.4">C28</text>
<text x="109.7" y="112.7">GP_CP1_DATA1_DP</text>
<text x="109.7" y="111.1">GP_CP1_DATA0_DN</text>
<text x="109.7" y="109.5">GP_CP1_DATA0_DP</text>
<text x="131" y="112.7">CP_GP1_DATA1_DP</text>
<text x="131" y="111.1">CP_GP1_DATA0_DN</text>
<text x="131" y="109.5">CP_GP1_DATA0_DP</text>
<text x="149.8" y="110.8">J27</text>
<text x="149.8" y="109.2">J28</text>
<text x="149.9" y="112.4">K28</text>
<text x="103.8" y="114">C27</text>
<text x="103.8" y="117.3">D28</text>
<text x="103.8" y="115.7">D27</text>
<text x="103.8" y="118.9">E26</text>
<text x="109.7" y="119.3">GP_CP1_DATA3_DP</text>
<text x="109.7" y="117.6">GP_CP1_DATA2_DN</text>
<text x="109.7" y="116">GP_CP1_DATA2_DP</text>
<text x="109.7" y="114.4">GP_CP1_DATA1_DN</text>
<text x="131" y="119.3">CP_GP1_DATA3_DP</text>
<text x="131" y="117.6">CP_GP1_DATA2_DN</text>
<text x="131" y="116">CP_GP1_DATA2_DP</text>
<text x="131" y="114.4">CP_GP1_DATA1_DN</text>
<text x="149.9" y="114">K27</text>
<text x="149.9" y="117.3">L26</text>
<text x="149.9" y="115.7">L25</text>
<text x="149.9" y="118.9">L28</text>
<text x="103.8" y="120.5">E25</text>
<text x="103.8" y="123.8">F28</text>
<text x="103.8" y="122.2">F27</text>
<text x="103.8" y="125.4">G26</text>
<text x="109.7" y="125.7">GP_CP1_DATA5_DP</text>
<text x="109.7" y="124.1">GP_CP1_DATA4_DN</text>
<text x="109.7" y="122.5">GP_CP1_DATA4_DP</text>
<text x="109.7" y="120.9">GP_CP1_DATA3_DN</text>
<text x="131" y="125.7">CP_GP1_DATA5_DP</text>
<text x="131" y="124.1">CP_GP1_DATA4_DN</text>
<text x="131" y="122.5">CP_GP1_DATA4_DP</text>
<text x="131" y="120.9">CP_GP1_DATA3_DN</text>
<text x="149.8" y="123.8">N26</text>
<text x="149.8" y="122.2">N25</text>
<text x="149.8" y="125.4">N28</text>
<text x="149.9" y="120.5">L27</text>
<text x="103.8" y="127">G25</text>
<text x="103.8" y="130.3">G27</text>
<text x="103.8" y="128.7">G28</text>
<text x="103.8" y="131.9">H27</text>
<text x="109.7" y="130.6">GP_CP1_DATA6_DN</text>
<text x="109.7" y="129">GP_CP1_DATA6_DP</text>
<text x="109.7" y="127.3">GP_CP1_DATA5_DN</text>
<text x="131" y="130.6">CP_GP1_DATA6_DN</text>
<text x="131" y="129">CP_GP1_DATA6_DP</text>
<text x="131" y="127.3">CP_GP1_DATA5_DN</text>
<text x="149.8" y="127">N27</text>
<text x="149.8" y="130.3">P27</text>
<text x="149.8" y="128.7">P28</text>
<text x="149.8" y="131.9">R25</text>
<text x="103.8" y="133.5">H28</text>
<text x="108.9" y="137.9">X806937-001</text>
<text x="109.7" y="133.9">GP_CP1_DATA7_DN</text>
<text x="109.7" y="132.2">GP_CP1_DATA7_DP</text>
<text x="131" y="133.9">CP_GP1_DATA7_DN</text>
<text x="131" y="132.2">CP_GP1_DATA7_DP</text>
<text x="149.8" y="133.5">R26</text>
<text x="67.4" y="160.7">6.3V</text>
<text x="67.4" y="161.8">X5R</text>
<text x="67.5" y="159.5">10%</text>
<text x="67.5" y="158.4">.1UF</text>
<text x="77.1" y="160.7">6.3V</text>
<text x="77.1" y="161.8">X5R</text>
<text x="77.2" y="159.5">10%</text>
<text x="77.2" y="158.4">.1UF</text>
<text x="89.3" y="160.7">6.3V</text>
<text x="89.3" y="161.8">X5R</text>
<text x="89.4" y="158.4">.1UF</text>
<text x="89.4" y="159.5">10%</text>
<text x="99.8" y="160.7">6.3V</text>
<text x="99.8" y="161.8">X5R</text>
<text x="99.9" y="159.5">10%</text>
<text x="99.9" y="158.4">.1UF</text>
<text x="109.6" y="160.7">6.3V</text>
<text x="109.6" y="161.8">X5R</text>
<text x="109.7" y="158.4">.1UF</text>
<text x="109.7" y="159.5">10%</text>
<text x="119.3" y="161.8">X5R</text>
<text x="119.3" y="160.7">6.3V</text>
<text x="119.4" y="158.4">.1UF</text>
<text x="119.4" y="159.5">10%</text>
<text x="129" y="160.7">6.3V</text>
<text x="129" y="161.8">X5R</text>
<text x="129.2" y="159.5">10%</text>
<text x="129.2" y="158.4">.1UF</text>
<text x="139.6" y="161.8">X5R</text>
<text x="139.6" y="160.7">6.3V</text>
<text x="139.7" y="159.5">10%</text>
<text x="139.7" y="158.4">.1UF</text>
<text x="150.2" y="160.7">6.3V</text>
<text x="150.2" y="161.8">X5R</text>
<text x="150.3" y="158.4">.1UF</text>
<text x="150.3" y="159.5">10%</text>
<text x="161.5" y="161.8">X5R</text>
<text x="161.5" y="160.7">6.3V</text>
<text x="161.6" y="159.5">10%</text>
<text x="161.6" y="158.4">.1UF</text>
<text x="172.1" y="160.7">6.3V</text>
<text x="172.1" y="161.8">X5R</text>
<text x="172.2" y="158.4">.1UF</text>
<text x="172.2" y="159.5">10%</text>
<text x="67.4" y="162.9">402</text>
<text x="77.1" y="162.9">402</text>
<text x="89.3" y="162.9">402</text>
<text x="99.8" y="162.9">402</text>
<text x="109.6" y="162.9">402</text>
<text x="119.3" y="162.9">402</text>
<text x="129" y="162.9">402</text>
<text x="139.6" y="162.9">402</text>
<text x="150.2" y="162.9">402</text>
<text x="161.5" y="162.9">402</text>
<text x="172.1" y="162.9">402</text>
</g>
<g font-size="1.3">
<text x="11.9" y="21">CR-5</text>
<text x="16.7" y="21">:</text>
<text x="18.7" y="21">@JASPER_LIB.JASPER(SCH_1):PAGE5</text>
<text x="62.1" y="64.1">12</text>
<text x="62.1" y="62.4">12</text>
<text x="193.1" y="64.1">12</text>
<text x="193.1" y="62.4">12</text>
<text x="62.1" y="67.3">12</text>
<text x="62.1" y="68.9">12</text>
<text x="193.1" y="68.9">12</text>
<text x="193.1" y="67.3">12</text>
<text x="62.1" y="73.8">12</text>
<text x="62.1" y="77">12</text>
<text x="62.1" y="75.4">12</text>
<text x="62.1" y="72.2">12</text>
<text x="193.1" y="75.4">12</text>
<text x="193.1" y="72.2">12</text>
<text x="193.1" y="73.8">12</text>
<text x="193.1" y="77">12</text>
<text x="62.1" y="83.5">12</text>
<text x="62.1" y="80.3">12</text>
<text x="62.1" y="78.7">12</text>
<text x="62.1" y="81.9">12</text>
<text x="193.1" y="78.7">12</text>
<text x="193.1" y="80.3">12</text>
<text x="193.1" y="81.9">12</text>
<text x="193.1" y="83.5">12</text>
<text x="62.1" y="86.8">12</text>
<text x="62.1" y="85.1">12</text>
<text x="62.1" y="88.4">12</text>
<text x="193.1" y="88.4">12</text>
<text x="193.1" y="86.8">12</text>
<text x="193.1" y="85.1">12</text>
<text x="62.1" y="90">12</text>
<text x="62.1" y="91.7">12</text>
<text x="62.1" y="93.3">12</text>
<text x="62.1" y="94.9">12</text>
<text x="193.1" y="94.9">12</text>
<text x="193.1" y="93.3">12</text>
<text x="193.1" y="91.7">12</text>
<text x="193.1" y="90">12</text>
<text x="61.3" y="99.8">12</text>
<text x="61.3" y="101.4">12</text>
<text x="62.1" y="96.5">12</text>
<text x="193.1" y="101.4">12</text>
<text x="193.1" y="99.8">12</text>
<text x="193.1" y="96.5">12</text>
<text x="62.1" y="106.3">12</text>
<text x="62.1" y="104.6">12</text>
<text x="193.1" y="106.3">12</text>
<text x="193.1" y="104.6">12</text>
<text x="61.3" y="112.7">12</text>
<text x="61.3" y="111.1">12</text>
<text x="61.3" y="109.5">12</text>
<text x="193.1" y="112.7">12</text>
<text x="193.1" y="111.1">12</text>
<text x="193.1" y="109.5">12</text>
<text x="61.3" y="119.3">12</text>
<text x="61.3" y="117.6">12</text>
<text x="61.3" y="116">12</text>
<text x="61.3" y="114.4">12</text>
<text x="193.1" y="119.3">12</text>
<text x="193.1" y="117.6">12</text>
<text x="193.1" y="116">12</text>
<text x="193.1" y="114.4">12</text>
<text x="61.3" y="125.7">12</text>
<text x="61.3" y="124.1">12</text>
<text x="61.3" y="122.5">12</text>
<text x="61.3" y="120.9">12</text>
<text x="193.1" y="125.7">12</text>
<text x="193.1" y="124.1">12</text>
<text x="193.1" y="122.5">12</text>
<text x="193.1" y="120.9">12</text>
<text x="61.3" y="130.6">12</text>
<text x="61.3" y="129">12</text>
<text x="61.3" y="127.3">12</text>
<text x="193.1" y="130.6">12</text>
<text x="193.1" y="129">12</text>
<text x="193.1" y="127.3">12</text>
<text x="61.3" y="133.9">12</text>
<text x="61.3" y="132.2">12</text>
<text x="193.1" y="133.9">12</text>
<text x="193.1" y="132.2">12</text>
</g>
</svg>
